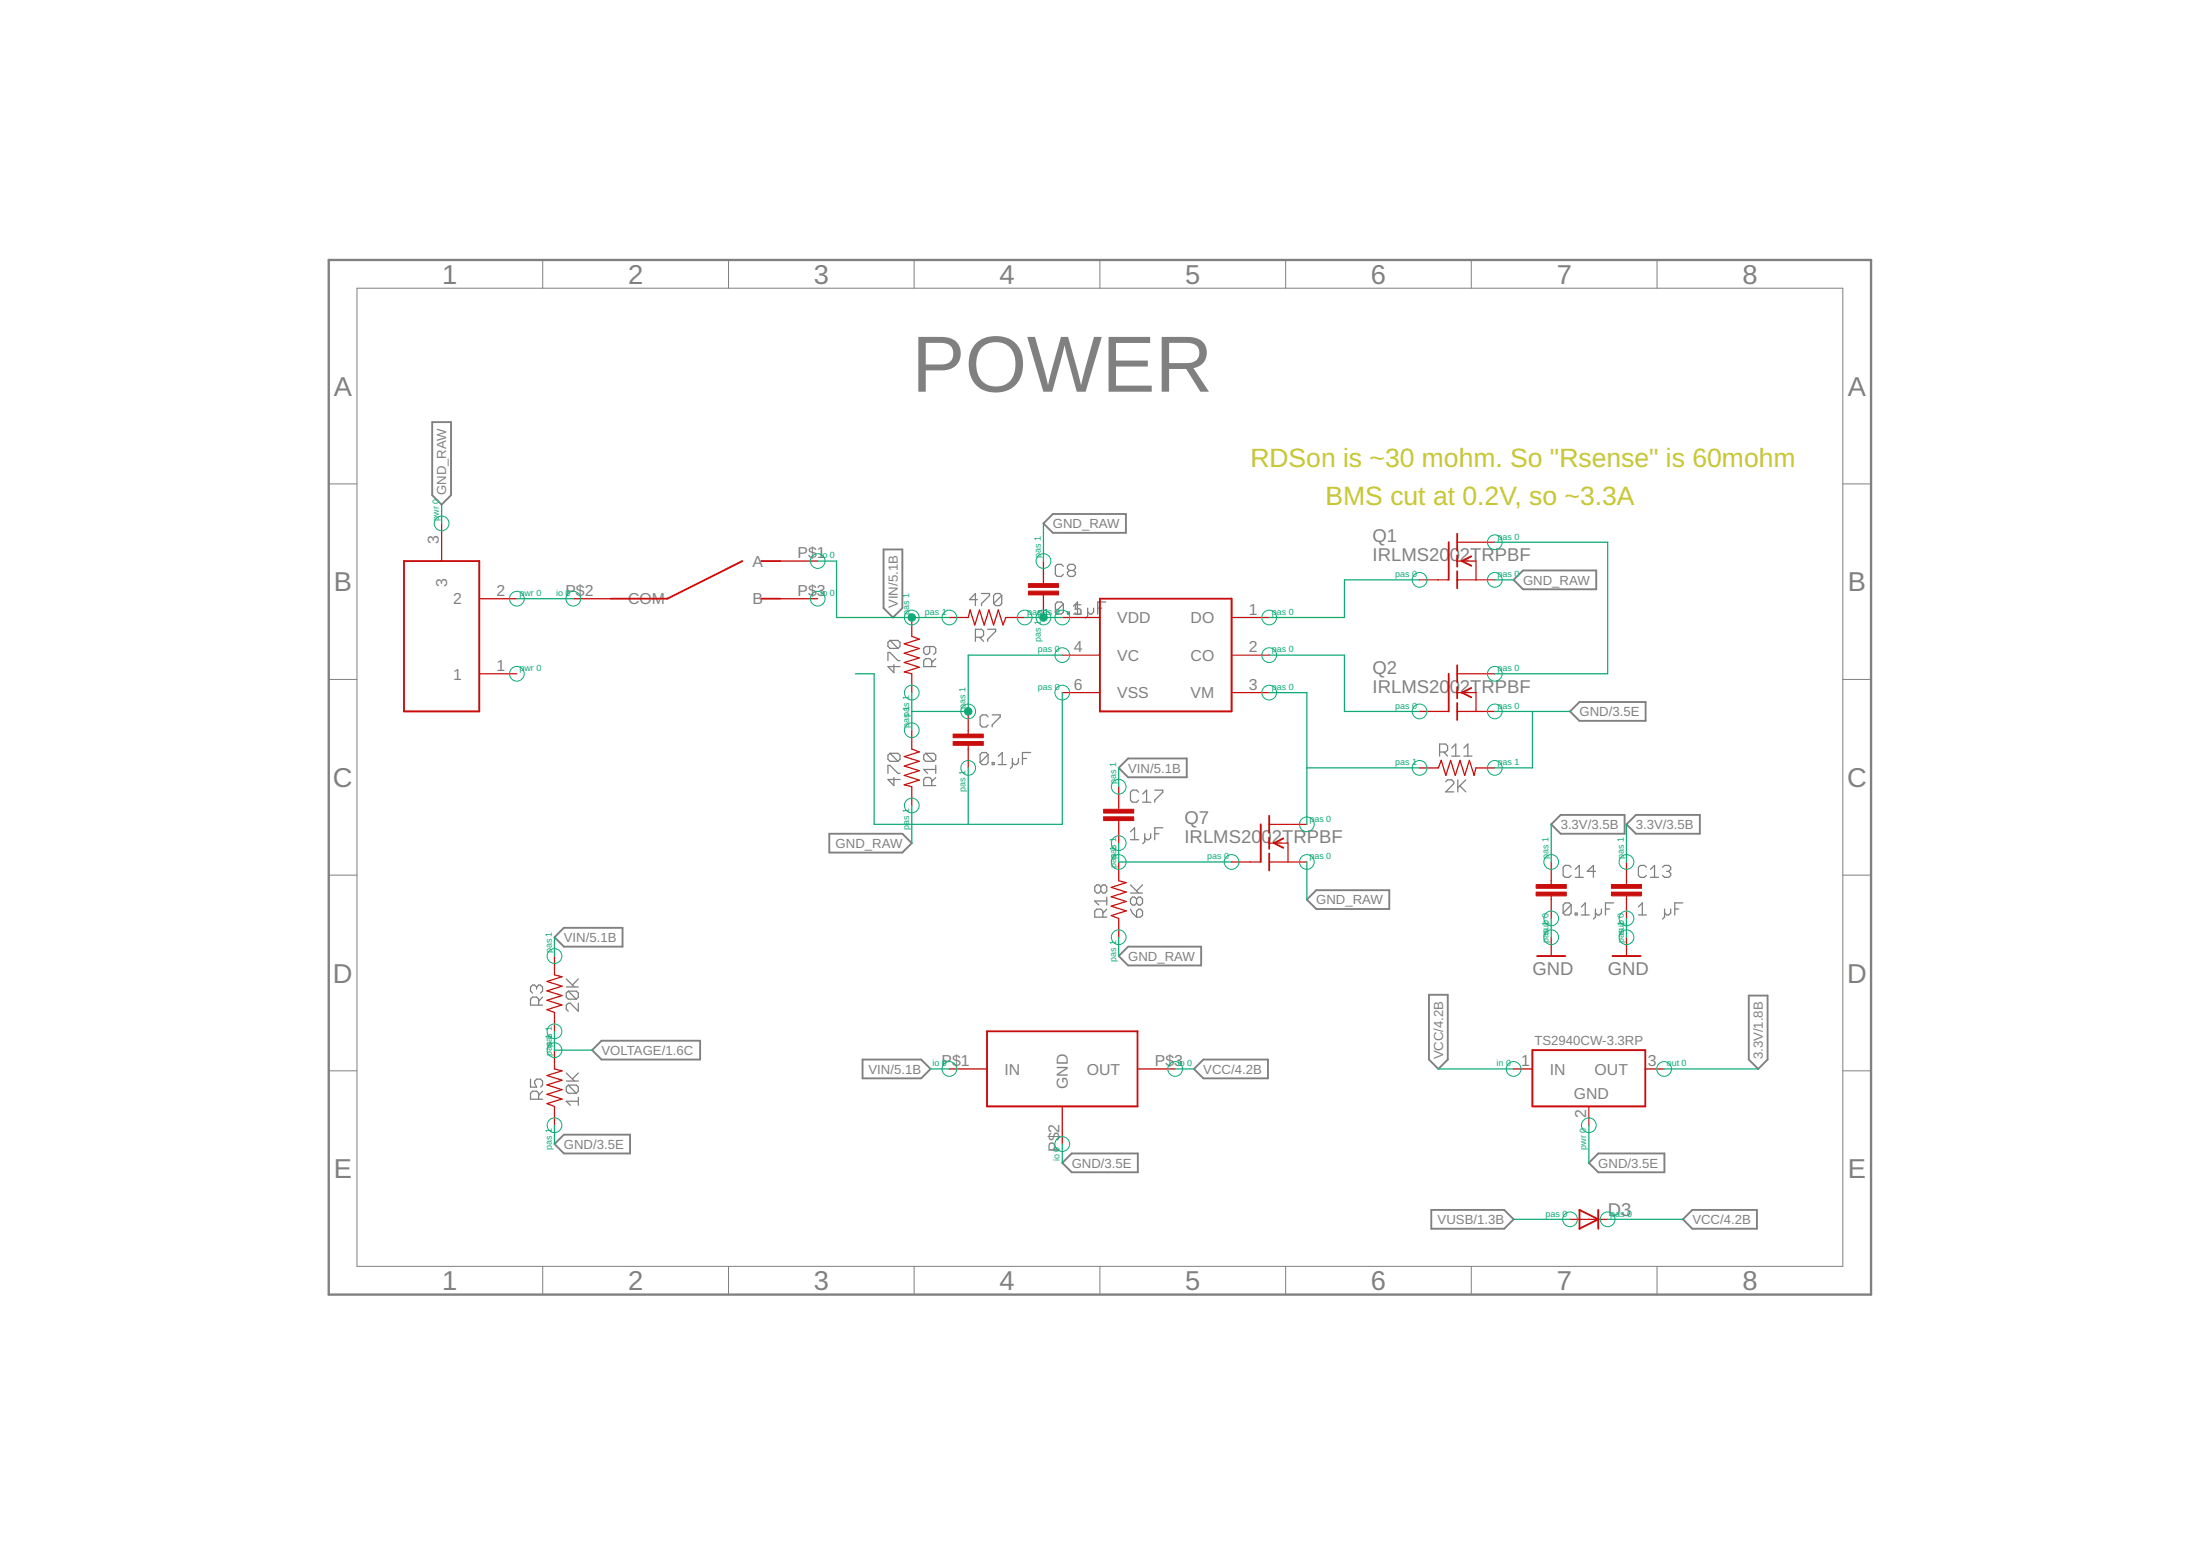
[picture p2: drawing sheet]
<svg xmlns="http://www.w3.org/2000/svg" width="297mm" height="210mm" viewBox="0 0 297 210" stroke-linecap="round" stroke-linejoin="round" font-family="sans-serif">
<g fill="none" stroke="#808080" stroke-width=".17">
<path d="M143.6 76.5l-.3-.3h-.6l-.2 .3v1l.2 .3h.6l.3-.3M144.4 77l-.3-.3v-.2l.3-.3h.5l.3 .3v.2l-.3 .3M144.4 77l-.3 .3v.2l.3 .3h.5l.3-.3v-.2l-.3-.3M144.4 77h.5M119.9 89.2v-1.1h.3l1 1.1h.3M120.2 86.4l-.3 .3v.5l.3 .3h1M120.2 86.4h1l.3 .3v.5l-.3 .3M120.2 86.4l1 1.1M120.7 89.7v1.1l-.8-.8h1.6M125.5 87.3v.8l-.3 .2h-.2l-.3-.2v-.6l.3-.2h1.1l.2 .2v.6l-.2 .2M125.8 90v-.8l-.3-.3h-.5l-.3 .3v.8h1.6M126.3 88.9l-.5 .6"/>
<path d="M131.7 86h.8l.3-.2v-.6l-.3-.3h-.8v1.7M132 80.9h-1.1l.8-.8v1.6M132.2 86l.6 .6M132.5 80.1h1.1v.3l-1.1 1.1v.2M133.3 84.9h1.1v.3l-1.1 1.1v.3M133.4 96.8l-.3-.3h-.5l-.3 .3v1.1l.3 .2h.5l.3-.2M134 96.5h1v.3l-1 1.1v.2M135.3 80.4l-.3-.3h-.6l-.2 .3v1.1M135.3 80.4v1.1l-.3 .2h-.6l-.2-.2M135.3 80.4l-1.1 1.1M143.6 81.5l-.3-.2h-.6l-.2 .2v1.1M143.6 81.5v1.1l-.3 .3h-.6l-.2-.3"/>
<path d="M143.6 81.5l-1.1 1.1M144.1 82.6h.3v.3h-.3zM144.9 82.9h1.1M144.9 81.8l.6-.5v1.6M146.9 82.1v1.1l-.3 .2M147.7 82.1v.5l-.3 .3h-.3l-.2-.3M148.2 82.1h.6M149.3 81.3h-1.1v1.6M119.9 104.4v-1.1h.3l1 1.1h.3M120.2 101.7l-.3 .3v.5l.3 .3h1M120.2 101.7h1l.3 .3v.5l-.3 .3M120.2 101.7l1 1.1"/>
<path d="M120.7 104.9v1.1l-.8-.8h1.6M125 101.7l-.3 .3v.5l.3 .3h1.1M125 101.7h1.1l.2 .3v.5l-.2 .3M125 101.7l1.1 1.1M125.8 106v-.8l-.3-.3h-.5l-.3 .3v.8h1.6M126.3 103.3v1.1M126.3 104.9l-.5 .6M126.3 103.9h-1.6l.5 .5M133.4 101.9l-.3-.3h-.5l-.3 .3v1M133.4 101.9v1l-.3 .3h-.5l-.3-.3M133.4 101.9l-1.1 1M134 102.9h.2v.3h-.2z"/>
<path d="M134.8 103.2h1.1M134.8 102.1l.5-.5v1.6M136.7 102.4v1.1l-.3 .2M137.5 102.4v.5l-.3 .3h-.2l-.3-.3M138 102.4h.6M139.1 101.6h-1.1v1.6M148.6 119.7l-.2-.3h-.3l-.3 .3v.6l.3 .2h.3l.2-.2M148.6 119.7l.3-.3h.3l.2 .3v.6l-.2 .2h-.3l-.3-.2M148.6 119.7v.6M152.6 119.4l1.1 1.1M152.6 112.3l.6-.6v1.6M152.6 113.3h1.1"/>
<path d="M153.7 106.9l-.2-.2h-.6l-.3 .2v1.1l.3 .3h.6l.2-.3M154.3 119.4l-.8 .9M154.3 108.3h1.1M154.3 107.2l.5-.5v1.6M154.6 112.5v1.1l-.3 .3M155.4 112.5v.6l-.3 .2h-.3l-.2-.2M155.9 106.7h1.1v.2l-1.1 1.1v.3M155.9 112.5h.6M157 111.7h-1.1v1.6M194.4 101.5h.8l.3-.3v-.5l-.3-.3h-.8v1.7M194.9 101.5l.6 .6M195.2 105.5l.3-.2h.5l.3 .2v.3l-1.1 1.1h1.1"/>
<path d="M196 101l.6-.6v1.7M196 102.1h1.1M196.8 105.3v1.6M197.1 106.1l.8 .8M197.7 102.1h1M197.7 101l.5-.6v1.7M197.9 105.3l-1.1 1M212.1 117.1l-.2-.3h-.6l-.2 .3v1.1l.2 .2h.6l.2-.2M212.7 118.4h1.1M212.7 117.3l.5-.5v1.6M215.4 117.6h-1.1l.8-.8v1.6M222.3 117.1l-.3-.3h-.5l-.3 .3v1.1l.3 .2h.5l.3-.2"/>
<path d="M222.8 118.4h1.1M222.8 117.3l.6-.5v1.6M224.5 117.1l.2-.3h.6l.3 .3v.2l-.3 .3M225 117.6h.3M225.3 117.6l.3 .3v.3l-.3 .2h-.6l-.2-.2M72.5 133.2l-.3-.2h-.3l-.3 .2v.6l.3 .2M72.5 133.2l.2-.2h.3l.3 .2v.6l-.3 .2M72.5 133.2v.3M72.7 135.7v-.8l-.2-.3h-.6l-.3 .3v.8h1.7M73.3 134.6l-.6 .5M76.5 133.2h1.6M76.5 132.1l1.1 1.1"/>
<path d="M76.7 133.8h1.1l.3 .2v.6l-.3 .3M76.7 133.8l-.2 .2v.6l.2 .3h1.1M76.7 133.8l1.1 1.1M78.1 135.4v1.1l-1.1-1.1h-.3l-.2 .3v.5l.2 .3M78.1 132.1l-.8 .9M148.9 123.8v-.8l-.3-.3h-.5l-.3 .3v.8h1.6M149.4 122.7l-.5 .6M149.4 121.6h-1.6l.6 .6M149.4 121.1v1.1M152.6 122.7l.3 .6 .6 .5M152.6 120.5h1.7M153.5 123l.2-.3h.3l.3 .3v.5l-.3 .3h-.5z"/>
<path d="M153.5 121.4l.2-.3h.3l.3 .3v.5l-.3 .3h-.3l-.2-.3M153.5 121.4v.5M153.5 121.4l-.3-.3h-.3l-.3 .3v.5l.3 .3h.3l.3-.3M212.1 122.2v1.1l-.2 .2h-.6l-.2-.2M212.1 122.2l-.2-.3h-.6l-.2 .3v1.1M212.1 122.2l-1 1.1M212.7 123.3h.3v.2h-.3zM213.5 123.5h1.1M213.5 122.4l.5-.5v1.6M215.4 122.7v1.1l-.3 .3M216.2 122.7v.6l-.2 .2h-.3l-.3-.2M216.8 122.7h.5"/>
<path d="M217.9 121.9h-1.1v1.6M221.2 122.4l.5-.5v1.6M221.2 123.5h1.1M224.7 122.7v1.1l-.2 .3M225.6 122.7v.6l-.3 .2h-.3l-.3-.2M226.1 122.7h.6M227.2 121.9h-1.1v1.6M71.6 145.7v1h.9l-.3-.5v-.3l.3-.2h.5l.3 .2v.6l-.3 .2M72.7 148.4v-.8l-.2-.3h-.6l-.3 .3v.8h1.7M73.3 147.3l-.6 .5M76.5 145.9h1.6M76.5 144.8l1.1 1.1"/>
<path d="M76.7 146.5h1.1l.3 .2v.6l-.3 .3M76.7 146.5l-.2 .2v.6l.2 .3h1.1M76.7 146.5l1.1 1.1M78.1 148.1v1.1M78.1 148.7h-1.6l.5 .5M78.1 144.8l-.8 .8"/>
</g>
<path d="M44.4 35.1h208.2v139.7h-208.2z" fill="none" stroke="#808080" stroke-width=".32"/>
<g fill="none" stroke="#808080" stroke-width=".14">
<path d="M48.2 38.9h200.6v132h-200.6zM73.3 35.1v3.8M98.4 35.1v3.8M123.4 35.1v3.8M148.5 35.1v3.8M173.6 35.1v3.8M198.6 35.1v3.8M223.7 35.1v3.8M44.4 65.3h3.8M248.8 65.3h3.8M44.4 91.7h3.8M248.8 91.7h3.8"/>
<path d="M44.4 118.1h3.8M248.8 118.1h3.8M44.4 144.5h3.8M248.8 144.5h3.8M73.3 170.9v3.9M98.4 170.9v3.9M123.4 170.9v3.9M148.5 170.9v3.9M173.6 170.9v3.9M198.6 170.9v3.9M223.7 170.9v3.9"/>
</g>
<g fill="none" stroke="#808080" stroke-width=".25">
<path d="M58.4 57h2.5v9.8l-1.3 1.3-1.2-1.3zM119.3 74.2h2.5v7.9l-1.2 1.3-1.3-1.3zM140.9 70.7l1.3-1.3h9.8v2.5h-9.8zM204.4 78.3l1.2-1.3h9.9v2.5h-9.9zM212 96l1.3-1.2h8.9v2.5h-8.9zM112 112.5h9.8l1.3 1.3-1.3 1.3h-9.8zM151 103.7l1.3-1.3h7.9v2.5h-7.9zM209.4 111.3l1.3-1.3h8.7v2.5h-8.7zM219.6 111.3l1.3-1.3h8.6v2.5h-8.6zM74.9 126.5l1.2-1.3h8v2.6h-8zM152.3 127.8h9.9v2.5h-9.9l-1.3-1.2zM176.4 121.4l1.3-1.2h9.9v2.5h-9.9z"/>
<path d="M192.9 134.3h2.6v8.7l-1.3 1.3-1.3-1.3zM236.1 134.4h2.6v8.6l-1.3 1.3-1.3-1.3zM74.9 154.4l1.2-1.2h9v2.5h-9zM79.9 141.8l1.3-1.3h13.3v2.5h-13.3zM116.5 143h7.9l1.2 1.3-1.2 1.3h-7.9zM144.7 155.7h8.9v2.5h-8.9l-1.3-1.2zM161.2 144.3l1.3-1.3h8.7v2.6h-8.7zM215.8 155.7h8.9v2.5h-8.9l-1.3-1.2zM193.3 163.3h9.8l1.3 1.3-1.3 1.3h-9.8zM227.2 164.6l1.3-1.3h8.7v2.6h-8.7z"/>
</g>
<g fill="none" stroke="#c90d0c" stroke-width=".17">
<path d="M59.6 70.7v5M105.3 75.7h5.1M140.9 75.7v3.1M191.7 78.3h3.8M196.7 75.7h2.6v2.6M196.7 78.3h5.1M196.7 73.2h5.1M64.7 91h5.1M64.7 80.8h5.1M77.4 80.8h5.1M105.3 80.8h5.1M123.1 83.4v2.5l1 .4-2 .6 2 .6-2 .7 2 .6-2 .6 2 .7-2 .6 1 .3v2.5"/>
<path d="M123.1 98.6v2.5l1 .4-2 .6 2 .7-2 .6 2 .6-2 .7 2 .6-2 .6 1 .3v2.5M128.2 83.4h2.5l.3-1.1 .6 2.1 .6-2.1 .7 2.1 .6-2.1 .7 2.1 .6-2.1 .6 2.1 .4-1h2.5M130.7 96v3.1M140.9 80.3v3.1M143.4 83.4h5.1M143.4 88.4h5.1M143.4 93.5h5.1M166.3 83.4h5.1M166.3 88.4h5.1M166.3 93.5h5.1M191.7 96h3.8M196.7 91h5.1"/>
<path d="M196.7 93.5h2.6v2.5M196.7 96h5.1M130.7 100.6v3.1M151 116.4v2.5l1.1 .2-2.1 .7 2.1 .6-2.1 .7 2.1 .6-2.1 .6 2.1 .7-2.1 .6 1 .4v2.5M151 106.2v3M151 110.8v3M166.3 116.4h3.8M171.4 116.4h5M171.4 113.8h2.5v2.6M171.4 111.3h5M191.7 103.7h2.5l.4-1.1 .6 2.1 .7-2.1 .6 2.1 .6-2.1 .7 2.1 .6-2.1 .6 2.1 .3-1h2.5M209.4 116.4v3"/>
<path d="M219.6 116.4v3M74.9 129.1v2.5l1 .2-2 .7 2 .6-2 .7 2 .6-2 .6 2 .7-2 .6 1 .4v2.5M209.4 120.9v3.1M209.4 126.5v2.6M219.6 120.9v3.1M219.6 126.5v2.6M74.9 141.8v2.5l1 .2-2 .7 2 .6-2 .7 2 .6-2 .6 2 .7-2 .6 1 .4v2.5M128.2 144.3h5.1M143.4 149.4v5M153.6 144.3h5.1M204.4 144.3h2.5M214.5 149.4v2.5"/>
<path d="M222.1 144.3h2.6M212 164.6h5.1"/>
</g>
<g fill="none" stroke="#c90d0c" stroke-width=".25">
<path d="M54.5 75.7h10.2v20.3h-10.2zM100.2 75.7l-10.1 5.1h-7.6M102.8 75.7h2.5M195.6 73.2v5.1M196.7 72.1v2.2M196.7 75v1.5M196.7 77.1v2.3M198.6 75.1l-1.2 .6 1.2 .7M102.8 80.8h2.5M148.5 80.8h17.8v15.2h-17.8zM195.6 91v5M196.7 89.8v2.3"/>
<path d="M196.7 92.7v1.6M196.7 94.9v2.3M198.6 92.9l-1.2 .6 1.2 .6M170.2 111.3v5.1M171.4 110.1v2.3M171.4 113.1v1.5M171.4 115.2v2.3M173.3 113.2l-1.3 .6 1.3 .6M133.3 139.2h20.3v10.2h-20.3zM207.5 129.1h3.8M217.7 129.1h3.8M206.9 141.8h15.2v7.6h-15.2z"/>
<path d="M213.3 163.3l2.5 1.3-2.5 1.3zM215.8 163.3v2.6"/>
</g>
<g fill="#c90d0c" stroke="#c90d0c" stroke-width=".14">
<path d="M128.7 100.1h4.1v.5h-4.1z"/>
<path d="M128.7 99.1h4.1v.5h-4.1z"/>
<path d="M138.9 79.8h4v.5h-4z"/>
<path d="M138.9 78.8h4v.5h-4z"/>
<path d="M217.6 120.4h4v.5h-4z"/>
<path d="M217.6 119.4h4v.5h-4z"/>
<path d="M207.4 120.4h4.1v.5h-4.1z"/>
<path d="M207.4 119.4h4.1v.5h-4.1z"/>
<path d="M149 110.3h4.1v.5h-4.1z"/>
<path d="M149 109.2h4.1v.5h-4.1z"/>
</g>
<g fill="none" stroke="#0dab76" stroke-width=".14">
<circle cx="59.6" cy="70.7" r=".99"/>
<circle cx="110.4" cy="75.7" r=".99"/>
<circle cx="140.9" cy="75.7" r=".99"/>
<circle cx="191.7" cy="78.3" r=".99"/>
<circle cx="201.8" cy="73.2" r=".99"/>
<circle cx="201.8" cy="78.3" r=".99"/>
<circle cx="69.8" cy="91" r=".99"/>
<circle cx="69.8" cy="80.8" r=".99"/>
<circle cx="77.4" cy="80.8" r=".99"/>
<circle cx="110.4" cy="80.8" r=".99"/>
<circle cx="123.1" cy="93.5" r=".99"/>
<circle cx="123.1" cy="98.6" r=".99"/>
<circle cx="123.1" cy="83.4" r=".99"/>
<circle cx="128.2" cy="83.4" r=".99"/>
<circle cx="130.7" cy="96" r=".99"/>
<circle cx="138.3" cy="83.4" r=".99"/>
<circle cx="140.9" cy="83.4" r=".99"/>
<circle cx="143.4" cy="93.5" r=".99"/>
<circle cx="143.4" cy="88.4" r=".99"/>
<circle cx="143.4" cy="83.4" r=".99"/>
<circle cx="171.4" cy="88.4" r=".99"/>
<circle cx="171.4" cy="93.5" r=".99"/>
<circle cx="171.4" cy="83.4" r=".99"/>
<circle cx="191.7" cy="96" r=".99"/>
<circle cx="201.8" cy="96" r=".99"/>
<circle cx="201.8" cy="91" r=".99"/>
<circle cx="123.1" cy="108.7" r=".99"/>
<circle cx="130.7" cy="103.7" r=".99"/>
<circle cx="151" cy="106.2" r=".99"/>
<circle cx="151" cy="116.4" r=".99"/>
<circle cx="151" cy="113.8" r=".99"/>
<circle cx="166.3" cy="116.4" r=".99"/>
<circle cx="176.4" cy="116.4" r=".99"/>
<circle cx="176.4" cy="111.3" r=".99"/>
<circle cx="191.7" cy="103.7" r=".99"/>
<circle cx="201.8" cy="103.7" r=".99"/>
<circle cx="209.4" cy="116.4" r=".99"/>
<circle cx="219.6" cy="116.4" r=".99"/>
<circle cx="74.9" cy="129.1" r=".99"/>
<circle cx="74.9" cy="139.2" r=".99"/>
<circle cx="151" cy="126.5" r=".99"/>
<circle cx="209.4" cy="126.5" r=".99"/>
<circle cx="209.4" cy="124" r=".99"/>
<circle cx="219.6" cy="126.5" r=".99"/>
<circle cx="219.6" cy="124" r=".99"/>
<circle cx="74.9" cy="151.9" r=".99"/>
<circle cx="74.9" cy="141.8" r=".99"/>
<circle cx="128.2" cy="144.3" r=".99"/>
<circle cx="143.4" cy="154.4" r=".99"/>
<circle cx="158.7" cy="144.3" r=".99"/>
<circle cx="204.4" cy="144.3" r=".99"/>
<circle cx="214.5" cy="151.9" r=".99"/>
<circle cx="224.7" cy="144.3" r=".99"/>
<circle cx="212" cy="164.6" r=".99"/>
<circle cx="217.1" cy="164.6" r=".99"/>
</g>
<g fill="none" stroke="#0dab76" stroke-width=".17">
<path d="M59.6 68.1v2.6M110.4 75.7h2.5v7.7h15.3M140.9 70.7v5M191.7 78.3h-10.2v5.1h-10.1M201.8 73.2h15.3v17.8h-15.3M201.8 78.3h2.6M69.8 80.8h7.6M115.5 91h2.5v20.3h25.4v-17.8M123.1 93.5v5.1M138.3 83.4h5.1M143.4 88.4h-12.7v7.6h-7.6M171.4 88.4h10.1v7.6h10.2"/>
<path d="M171.4 93.5h5v17.8M201.8 96h10.2M206.9 96v7.7h-5.1M123.1 108.7v5.1M130.7 103.7v7.6M151 103.7v2.5M151 113.8v2.6h15.3M176.4 103.7h15.3M176.4 116.4v5M209.4 111.3v5.1M219.6 111.3v5.1M74.9 126.5v2.6"/>
<path d="M74.9 139.2v2.6h5M151 126.5v2.6M209.4 124v2.5M219.6 124v2.5M74.9 151.9v2.5M125.6 144.3h2.6M143.4 154.4v2.6M158.7 144.3h2.5M194.2 144.3h10.2M214.5 151.9v5.1M224.7 144.3h12.7M204.4 164.6h7.6"/>
<path d="M217.1 164.6h10.1"/>
</g>
<g fill="#0dab76" stroke="#0dab76" stroke-width=".14">
<circle cx="123.1" cy="83.4" r=".51"/>
<circle cx="140.9" cy="83.4" r=".51"/>
<circle cx="130.7" cy="96" r=".51"/>
</g>
<text font-size="10.8" fill="#808080" x="123.1" y="52.9">POWER</text>
<g font-size="3.7" fill="#808080">
<text x="59.7" y="38.3">1</text>
<text x="84.8" y="38.3">2</text>
<text x="109.9" y="38.3">3</text>
<text x="134.9" y="38.3">4</text>
<text x="160" y="38.3">5</text>
<text x="185.1" y="38.3">6</text>
<text x="210.2" y="38.3">7</text>
<text x="235.3" y="38.3">8</text>
<text x="45.1" y="53.4">A</text>
<text x="249.5" y="53.4">A</text>
<text x="45.1" y="79.8">B</text>
<text x="249.5" y="79.8">B</text>
<text x="45" y="106.2">C</text>
<text x="249.4" y="106.2">C</text>
<text x="45" y="132.6">D</text>
<text x="249.4" y="132.6">D</text>
<text x="45.1" y="159">E</text>
<text x="249.5" y="159">E</text>
<text x="59.7" y="174.1">1</text>
<text x="84.8" y="174.1">2</text>
<text x="109.9" y="174.1">3</text>
<text x="134.9" y="174.1">4</text>
<text x="160" y="174.1">5</text>
<text x="185.1" y="174.1">6</text>
<text x="210.2" y="174.1">7</text>
<text x="235.3" y="174.1">8</text>
</g>
<g font-size="3.6" fill="#c8c832">
<text x="168.8" y="63">RDSon is ~30 mohm. So &quot;Rsense&quot; is 60mohm</text>
<text x="179" y="68.1">BMS cut at 0.2V, so ~3.3A</text>
</g>
<g font-size="2.5" fill="#808080">
<text x="185.3" y="75.7">IRLMS20</text>
<text x="185.3" y="73.2">Q1</text>
<text x="195.7" y="75.7">02TRPBF</text>
<text x="185.3" y="93.5">IRLMS20</text>
<text x="185.3" y="91">Q2</text>
<text x="195.7" y="93.5">02T</text>
<text x="200" y="93.5">RPBF</text>
<text x="159.9" y="113.8">IRLMS20</text>
<text x="159.9" y="111.3">Q7</text>
<text x="170.3" y="113.8">02T</text>
<text x="174.6" y="113.8">RPBF</text>
<text x="206.9" y="131.6">GND</text>
<text x="217.1" y="131.6">GND</text>
<text x="217.1" y="164.1">D3</text>
</g>
<g font-size="2.1" fill="#808080">
<text x="59.3" y="73.4" transform="rotate(-90 59.3 73.4)">3</text>
<text x="101.6" y="76.5">A</text>
<text x="107.7" y="75.4">P$1</text>
<text x="60.4" y="79.2" transform="rotate(-90 60.4 79.2)">3</text>
<text x="61.2" y="81.6">2</text>
<text x="67" y="80.5">2</text>
<text x="76.3" y="80.5">P$2</text>
<text x="84.8" y="81.6">COM</text>
<text x="101.6" y="81.6">B</text>
<text x="107.7" y="80.5">P$3</text>
<text x="145" y="83">5</text>
<text x="168.6" y="83">1</text>
<text x="145" y="88.1">4</text>
<text x="150.8" y="84.1">VDD</text>
<text x="150.8" y="89.2">VC</text>
<text x="160.7" y="84.1">DO</text>
<text x="160.7" y="89.2">CO</text>
<text x="168.6" y="88.1">2</text>
<text x="61.2" y="91.7">1</text>
<text x="67" y="90.6">1</text>
<text x="145" y="93.1">6</text>
<text x="150.8" y="94.3">VSS</text>
<text x="160.7" y="94.3">VM</text>
<text x="168.6" y="93.1">3</text>
<text x="127.1" y="143.9">P$1</text>
<text x="155.9" y="143.9">P$3</text>
<text x="205.4" y="143.9">1</text>
<text x="222.5" y="143.9">3</text>
<text x="135.6" y="145">IN</text>
<text x="144.2" y="147" transform="rotate(-90 144.2 147)">GND</text>
<text x="146.7" y="145">OUT</text>
<text x="209.2" y="145">IN</text>
<text x="212.5" y="148.3">GND</text>
<text x="215.3" y="145">OUT</text>
<text x="143.1" y="155.5" transform="rotate(-90 143.1 155.5)">P$2</text>
<text x="214.2" y="150.9" transform="rotate(-90 214.2 150.9)">2</text>
</g>
<g font-size="1.8" fill="#808080">
<text x="60.3" y="66.8" transform="rotate(-90 60.3 66.8)">GND_RAW</text>
<text x="142.2" y="71.3">GND_RAW</text>
<text x="121.2" y="82.1" transform="rotate(-90 121.2 82.1)">VIN/5.1B</text>
<text x="205.6" y="78.9">GND_RAW</text>
<text x="213.3" y="96.7">GND/3.5E</text>
<text x="152.3" y="104.3">VIN/5.1B</text>
<text x="210.7" y="111.9">3.3V/3.5B</text>
<text x="220.9" y="111.9">3.3V/3.5B</text>
<text x="112.8" y="114.5">GND_RAW</text>
<text x="177.7" y="122.1">GND_RAW</text>
<text x="76.1" y="127.1">VIN/5.1B</text>
<text x="152.3" y="129.7">GND_RAW</text>
<text x="81.2" y="142.4">VOLTAGE/1.6C</text>
<text x="194.8" y="143" transform="rotate(-90 194.8 143)">VCC/4.2B</text>
<text x="207.2" y="141.1">TS2940CW-3.3RP</text>
<text x="238" y="143" transform="rotate(-90 238 143)">3.3V/1.8B</text>
<text x="117.3" y="144.9">VIN/5.1B</text>
<text x="162.5" y="144.9">VCC/4.2B</text>
<text x="76.1" y="155.1">GND/3.5E</text>
<text x="144.7" y="157.6">GND/3.5E</text>
<text x="215.8" y="157.6">GND/3.5E</text>
<text x="194.1" y="165.2">VUSB/1.3B</text>
<text x="228.5" y="165.2">VCC/4.2B</text>
</g>
<g font-size="1.2" fill="#0dab76">
<text x="59.3" y="70.3" transform="rotate(-90 59.3 70.3)">pwr 0</text>
<text x="110.8" y="75.4">io 0</text>
<text x="140.5" y="75.4" transform="rotate(-90 140.5 75.4)">pas 1</text>
<text x="188.4" y="77.9">pas 0</text>
<text x="202.2" y="72.8">pas 0</text>
<text x="202.2" y="77.9">pas 0</text>
<text x="70.1" y="80.5">pwr 0</text>
<text x="75.1" y="80.5">io 0</text>
<text x="110.8" y="80.5">io 0</text>
<text x="122.8" y="83" transform="rotate(-90 122.8 83)">pas 1</text>
<text x="124.9" y="83">pas 1</text>
<text x="138.7" y="83">paspa1s 0</text>
<text x="171.7" y="83">pas 0</text>
<text x="140.1" y="88.1">pas 0</text>
<text x="140.5" y="86.6" transform="rotate(-90 140.5 86.6)">pas 1</text>
<text x="171.7" y="88.1">pas 0</text>
<text x="70.1" y="90.6">pwr 0</text>
<text x="130.4" y="95.7" transform="rotate(-90 130.4 95.7)">pas 1</text>
<text x="140.1" y="93.1">pas 0</text>
<text x="171.7" y="93.1">pas 0</text>
<text x="188.4" y="95.7">pas 0</text>
<text x="202.2" y="90.6">pas 0</text>
<text x="202.2" y="95.7">pas 0</text>
<text x="122.8" y="98.2" transform="rotate(-90 122.8 98.2)">paspa1s 1</text>
<text x="130.4" y="107" transform="rotate(-90 130.4 107)">pas 1</text>
<text x="150.7" y="105.8" transform="rotate(-90 150.7 105.8)">pas 1</text>
<text x="188.4" y="103.3">pas 1</text>
<text x="202.2" y="103.3">pas 1</text>
<text x="122.8" y="112" transform="rotate(-90 122.8 112)">pas 1</text>
<text x="176.8" y="110.9">pas 0</text>
<text x="150.7" y="117.1" transform="rotate(-90 150.7 117.1)">papsa1s 1</text>
<text x="163" y="116">pas 0</text>
<text x="176.8" y="116">pas 0</text>
<text x="209.1" y="116" transform="rotate(-90 209.1 116)">pas 1</text>
<text x="219.3" y="116" transform="rotate(-90 219.3 116)">pas 1</text>
<text x="209.1" y="124.9" transform="rotate(-90 209.1 124.9)">p 0</text>
<text x="219.3" y="124.9" transform="rotate(-90 219.3 124.9)">p 0</text>
<text x="74.5" y="128.7" transform="rotate(-90 74.5 128.7)">pas 1</text>
<text x="150.7" y="129.8" transform="rotate(-90 150.7 129.8)">pas 1</text>
<text x="209.1" y="127.3" transform="rotate(-90 209.1 127.3)">passu1</text>
<text x="219.3" y="127.3" transform="rotate(-90 219.3 127.3)">passu1</text>
<text x="74.5" y="142.5" transform="rotate(-90 74.5 142.5)">papsa1s 1</text>
<text x="125.9" y="143.9">io 0</text>
<text x="159" y="143.9">io 0</text>
<text x="202.1" y="143.9">in 0</text>
<text x="225" y="143.9">out 0</text>
<text x="74.5" y="155.2" transform="rotate(-90 74.5 155.2)">pas 1</text>
<text x="214.2" y="155.2" transform="rotate(-90 214.2 155.2)">pwr 0</text>
<text x="143.1" y="156.7" transform="rotate(-90 143.1 156.7)">io 0</text>
<text x="208.7" y="164.2">pas 0</text>
<text x="217.4" y="164.2">pas 0</text>
</g>
</svg>
